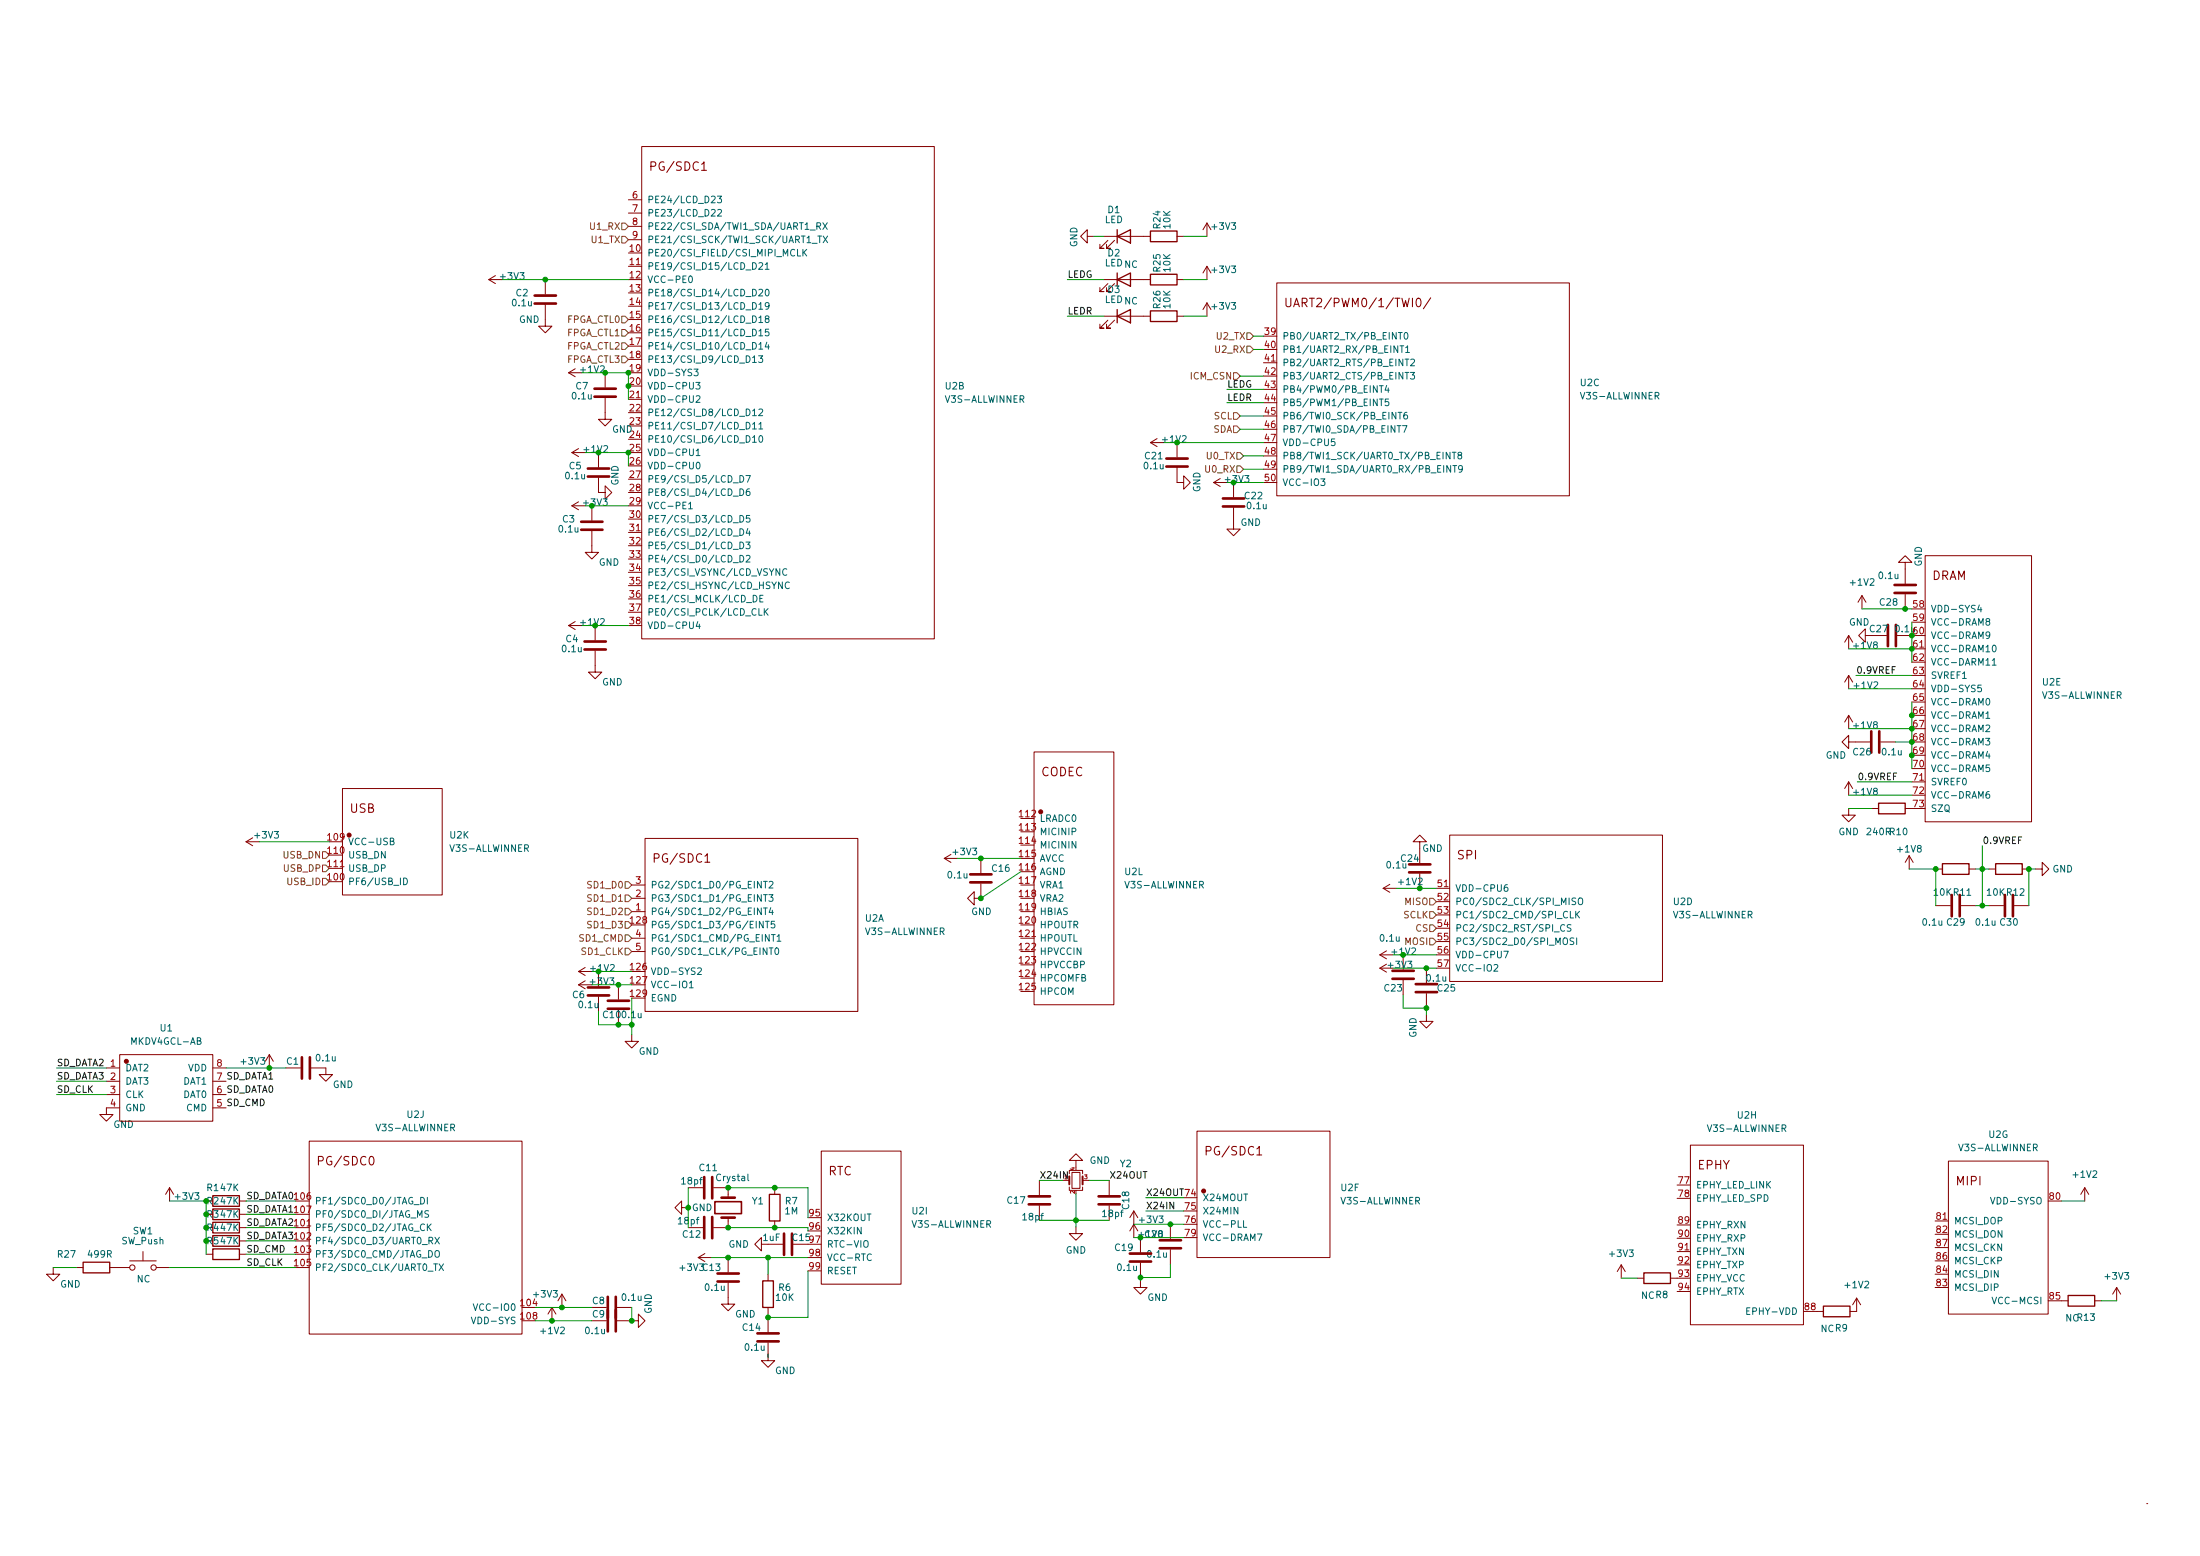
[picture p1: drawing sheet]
<svg xmlns="http://www.w3.org/2000/svg" width="420mm" height="297mm" viewBox="0 0 420 297" stroke-linecap="round" stroke-linejoin="round" font-family="sans-serif">
<g fill="none" stroke="#840000" stroke-width=".19">
<path d="M120 38.1h2.6M122.6 28h55.8v94h-55.8zM93.3 53.4h2.6M93.3 53.4l1.3 .7M94.6 52.6l-1.3 .8M104.1 58.2v4.1h1.3l-1.3 1.2-1.2-1.2h1.2M104.1 53.4v2.8M120 50.8h2.6M120 40.7h2.6M120 43.2h2.6M120 45.8h2.6M207.6 45.1v-1.2l-1.2 1.2 1.2 1.3v-1.3h1.3"/>
<path d="M210.8 45.1h8.9M210.8 53.4h8.9M211.6 45.9l-1.5 1.5h.7h-.7v-.8M211.6 54.1l-1.5 1.6h.7h-.7v-.8M212.9 45.9l-1.6 1.5h.8h-.8v-.8M224.8 45.1h1.3M224.8 53.4h1.3M230.5 57.8l-.8 1.3M230.5 42.6v2.5M230.5 50.8v2.6M230.5 57.8v2.6M230.5 57.8l.8 1.3"/>
<path d="M230.5 50.8l-.8 1.3M230.5 50.8l.8 1.3M230.5 42.6l-.8 1.3M230.5 42.6l.8 1.3M243.8 54h55.9v40.7h-55.9zM108.6 71.2l1.3 .7M108.6 71.2h2.5M109.9 70.4l-1.3 .8M115.6 76v4h1.2l-1.2 1.3-1.3-1.3h1.3M115.6 71.2v2.8M120 76.2h2.6M210.8 60.4h8.9"/>
<path d="M211.6 61.1l-1.5 1.5h.7h-.7v-.7M212.9 61.1l-1.6 1.5h.8h-.8v-.7M224.8 60.4h1.3M241.3 69.3h2.5M109.2 86.4l1.3 .8M109.2 86.4h2.6M109.2 96.6l1.3 .7M109.2 96.6h2.6M110.5 85.6l-1.3 .8M110.5 95.8l-1.3 .8M113 96.6v2.8M114.3 91.2v2.8h1.3v-1.3l1.2 1.3-1.2 1.3v-1.3"/>
<path d="M114.3 86.4v2.8M219.7 84.5l1.3 .8M219.7 84.5h2.5M221 83.7l-1.3 .8M224.8 89.3v2.8h1.3v-1.3l1.2 1.3-1.2 1.3v-1.3M224.8 84.5v2.8M231.8 92.1l1.2 .8M231.8 92.1h2.5M233 91.3l-1.2 .8M235.6 96.9v4.1h1.3l-1.3 1.3-1.3-1.3h1.3M235.6 92.1v2.8M108.6 119.4l1.3 .8"/>
<path d="M108.6 119.4h2.5M109.9 118.7l-1.3 .7M113 101.4v4h1.3l-1.3 1.3-1.2-1.3h1.2M113.7 119.4v2.8M120 101.6h2.6M355.6 113.7l-.8 1.3M355.6 113.7v2.5M355.6 113.7l.8 1.3M363.9 107.4h1.2l-1.2-1.3-1.3 1.3h1.3v4M363.9 113.4v2.8M367.7 106.1h20.3v50.8h-20.3zM113.7 124.2v4.1h1.2l-1.2 1.3-1.3-1.3h1.3"/>
<path d="M353.1 121.3l-.8 1.3M353.1 121.3v2.6M353.1 128.9v2.6M353.1 136.6v2.5M353.1 121.3l.7 1.3M353.1 136.6l-.8 1.2M353.1 136.6l.7 1.2M353.1 128.9l-.8 1.3M353.1 128.9l.7 1.3M356.2 121.3v-1.2l-1.2 1.2 1.2 1.3v-1.3h1.3M365.1 123.9h2.6M48.3 159.9l-1.3 .8"/>
<path d="M65.4 150.5h19.1v20.4h-19.1zM197.5 143.5h15.2v48.3h-15.2zM276.9 159.4h40.6v28h-40.6zM353.1 141.6v-1.2l-1.3 1.2 1.3 1.3v-1.3h4M353.1 154.3v1.3h1.2l-1.2 1.3-1.3-1.3h1.3M353.1 149.3v2.5M353.1 149.3l-.8 1.2M353.1 149.3l.7 1.2M357.5 154.3h1.3M359.2 141.6h2.7M363.9 154.3h1.2M365.1 149.3h2.6"/>
<path d="M47 160.7l1.3 .8M47 160.7h2.5M120.6 174h2.6M120.6 171.5h2.6M120.6 168.9h2.6M120.6 179.1h2.6M123.2 160.1h40.6v33h-40.6zM180.3 163.9l1.3 .7M180.3 163.9h2.6M181.6 163.1l-1.3 .8M187.3 168.7v2.8h-1.2v1.3l-1.3-1.3 1.3-1.3v1.3M187.3 163.9v2.8"/>
<path d="M264.2 169.6l1.2 .7M264.2 169.6h2.5M265.4 168.8l-1.2 .8M271.1 160.7h1.3l-1.3-1.3-1.2 1.3h1.2v4.1M271.1 166.8v2.8M274.3 169.6h2.6M364.6 163.4l-.7 1.2M364.6 163.4v2.5M364.6 163.4l.8 1.2M369.7 165.9h1.3M369.7 172.9h2.8M374.5 172.9h2.8"/>
<path d="M376 165.9h1.3M379.9 165.9h1.2M379.9 172.9h2.8M384.7 172.9h2.8M386.2 165.9h1.3M388.7 165.9h1.3v-1.3l1.3 1.3-1.3 1.3v-1.3M110.5 188l1.3 .8M110.5 188h2.5M110.5 185.5l1.3 .7M110.5 185.5h2.5M111.8 187.2l-1.3 .8M111.8 184.7l-1.3 .8"/>
<path d="M114.3 185.5v2.8M114.3 190.3v2.8M118.1 188v2.8M118.1 192.8v2.8M120.6 197.5v1.3h1.3l-1.3 1.3-1.2-1.3h1.2M120.6 181.6h2.6M263.5 184.8l1.3 .8M263.5 184.8h2.6M263.5 182.3l1.3 .7M263.5 182.3h2.6M264.8 184.1l-1.3 .7M264.8 181.5l-1.3 .8"/>
<path d="M268 182.3v2.8M268 187.1v2.8M272.4 193.7v1.3h1.3l-1.3 1.3-1.3-1.3h1.3M272.4 184.8v2.8M272.4 189.6v2.8M20.3 203.9h2.6M20.3 206.4h2.6M20.3 209h2.6M22.9 201.3h17.7v12.7h-17.7zM22.9 211.5h-2.6v1.3h1.3l-1.3 1.2-1.3-1.2h1.3M40.6 203.9h2.6M40.6 206.4h2.6"/>
<path d="M40.6 209h2.6M40.6 211.5h2.6M51.4 201.3l-.7 1.3M51.4 201.3v2.6M51.4 201.3l.8 1.3M54.6 203.9h2.8M59.1 217.8h40.6v36.9h-40.6zM59.4 203.9h2.8v1.2h1.3l-1.3 1.3-1.2-1.3h1.2M156.8 219.7h15.3v25.4h-15.3zM228.6 215.9h25.4v24.2h-25.4zM322.8 218.6h21.6v34.3h-21.6zM27.3 238.9v1.8"/>
<path d="M32.4 226.7l-.8 1.3M32.4 226.7v2.6M32.4 226.7l.7 1.3M39.4 239.4h1.2M45.7 234.4h1.3M45.7 236.9h1.3M45.7 231.8h1.3M45.7 239.4h1.3M45.7 229.3h1.3M130.2 230.5v-1.2l-1.3 1.2 1.3 1.3v-1.3h1.2M131.4 234.4h2.8M134.6 239.3l-1.3 .8"/>
<path d="M136.3 226.7h2.8v1.9M139.1 232.4v2h-2.8M145.4 237.5v-1.2l-1.3 1.2 1.3 1.3v-1.3h4.1M148 226.7v1.3M148 233.1v1.3M198.5 225.3v2.8M198.5 230.2v2.8M202.9 225.3h1.3M204.2 226.6v.6h2.6v-.6M204.2 224.1v-.7h2.6v.7M204.7 223.8h1.5v3.1h-1.5zM205.5 221.5h1.3l-1.3-1.2-1.3 1.2h1.3v1.3"/>
<path d="M205.5 234.2v1.3h1.3l-1.3 1.3-1.3-1.3h1.3M206.8 225.3h1.2M211.8 225.3v2.8M211.8 230.2v2.8M215.8 235l.7-1.3 .8 1.3M216.5 231.2l-.7 1.2M216.5 231.2v5.1M216.5 231.2l.8 1.2M217.8 236.3v2.8M223.5 233.7v2.8M223.5 238.5v2.8M320.3 238.9h2.5"/>
<path d="M369.6 233.1h2.5M372.1 221.7h19.1v29.2h-19.1zM398.1 226.7l-.7 1.3M398.1 226.7v2.6M398.1 226.7l.8 1.3M10.2 242v1.2h1.2l-1.2 1.3-1.3-1.3h1.3M14.6 242h1.3M21 242h3.8M24.8 240.7h5M29.8 242h2.6M105.4 249.6l-.8 1.3M105.4 249.6v2.5"/>
<path d="M105.4 249.6l.8 1.3M107.3 247.1l-.7 1.2M107.3 247.1v2.5M107.3 247.1l.8 1.2M117.9 252.1h4v-1.2l1.3 1.2-1.3 1.3v-1.3M117.9 249.6h2.7M133.3 240.1l1.3 .7M133.3 240.1h2.6M139.1 244.9v4.1h1.2l-1.2 1.2-1.3-1.2h1.3M139.1 240.1v2.8M146.7 258.5v1.3h1.3l-1.3 1.2-1.3-1.2h1.3M146.7 243.2v1.3"/>
<path d="M146.7 249.6v1.3M146.7 251.5v2.8M146.7 256.3v2.8M217.8 244.5v1.3h1.3l-1.3 1.3-1.3-1.3h1.3M217.8 241.1v2.8M309.6 241.5l-.7 1.2M309.6 241.5v2.5M309.6 241.5l.8 1.2M312.7 244h1.2M319 244h1.3M347 250.4h1.2M354.6 247.8v2.6h-1.3"/>
<path d="M354.6 247.8l-.8 1.3M354.6 247.8l.7 1.3M393.7 248.3h1.3M400 248.3h1.3M404.2 245.8l-.7 1.3M404.2 245.8v2.5M404.2 245.8l.8 1.3M410 287h.1"/>
<circle cx="25.3" cy="242" r=".51"/>
<circle cx="29.3" cy="242" r=".51"/>
</g>
<g fill="none" stroke="#840000" stroke-width=".51">
<path d="M102.1 57.9h4.1M102.1 56.4h4.1M113.5 75.7h4.1M113.5 74.2h4.1M111 99.6h4.1M112.3 91h4M112.3 89.4h4M222.8 89.1h4M222.8 87.5h4M233.6 96.7h4M233.6 95.2h4M111 101.1h4.1"/>
<path d="M360.6 119.3v4.1M361.8 113.2h4.1M361.8 111.7h4.1M362.1 119.3v4.1M111.6 124h4.1M111.6 122.5h4.1M357.4 139.6v4.1M358.9 139.6v4.1M185.3 168.4h4.1M185.3 166.9h4.1M269.1 166.5h4.1M269.1 165h4.1"/>
<path d="M372.7 170.9v4M374.3 170.9v4M382.9 170.9v4M384.4 170.9v4M112.3 190h4M112.3 188.5h4M116.1 192.6h4M116.1 191h4M265.9 186.9h4.1M265.9 185.3h4.1M270.4 189.4h4M270.4 187.9h4"/>
<path d="M57.7 201.8v4.1M59.2 201.8v4.1M134.5 224.7v4.1M134.5 232.3v4.1M136 224.7v4.1M136 232.3v4.1M137.8 232.4h2.5M137.8 228.6h2.5M149.7 235.5v4.1M151.3 235.5v4.1M196.5 228.4h4M196.5 229.9h4"/>
<path d="M209.8 228.4h4.1M209.8 229.9h4.1M215.8 239.3h4M221.5 236.8h4.1M221.5 238.3h4.1M116.1 247.6v6.6M117.6 247.6v6.6M137 243.1h4.1M137 244.6h4.1M144.7 254.5h4M144.7 256.1h4M215.8 240.8h4"/>
</g>
<g fill="none" stroke="#840000" stroke-width=".25">
<path d="M213.4 45.1l2.5-1.2v2.5zM213.4 53.4l2.5-1.3v2.5zM213.4 43.9v2.5M213.4 52.1v2.5M213.4 59.1v2.5M219.7 44.1h5.1v2h-5.1zM219.7 52.4h5.1v2h-5.1zM219.7 59.3h5.1v2.1h-5.1zM213.4 60.4l2.5-1.3v2.5zM358.8 153.3h5.1v2.1h-5.1zM371 164.9h5v2h-5zM381.1 164.9h5.1v2h-5.1z"/>
<path d="M40.6 233.3h5.1v2.1h-5.1zM40.6 235.9h5.1v2h-5.1zM40.6 230.8h5.1v2h-5.1zM40.6 238.4h5.1v2h-5.1zM40.6 228.3h5.1v2h-5.1zM146.9 228h2.1v5.1h-2.1zM15.9 241h5.1v2h-5.1zM145.7 244.5h2v5.1h-2zM313.9 243h5.1v2h-5.1zM348.2 249.3h5.1v2.1h-5.1zM395 247.3h5v2h-5z"/>
</g>
<g fill="none" stroke="#006464" stroke-width=".19">
<path d="M137 37.4h.8l-.4 .5 .3 .1v.6l-.1 .1-.6-.1M131.6 52.8l.2-.1a.68 .68 0 0 1 .5 .6 .68 .68 0 0 1-.5 .7l-.3-.5zM137.1 40.1l.5-.1 .2 .3-.8 1h.8M143.7 50.1a.64 .64 0 0 1 .8 .7 .64 .64 0 0 1-.8 .6zM143.7 55.2a.64 .64 0 0 1 .8 .7 .64 .64 0 0 1-.8 .6zM143.7 57.8a.64 .64 0 0 1 .8 .6 .64 .64 0 0 1-.8 .6zM144.9 50.3l.5-.2 .3 .4-.8 .9h.8M144.9 55.3l.5-.1 .3 .4-.8 .9h.8M144.9 58.1l.4-.3v1.2M144.9 59h.8M146.1 50.5l.4-.4v1.3M146.1 51.4h.8"/>
<path d="M146.3 55.3l.1-.1a.68 .68 0 0 1 .5 .7 .68 .68 0 0 1-.5 .6l-.3-.5zM146.9 58.3l-.3 .2h-.3l-.2-.2v-.3l.3-.2h.3l.2 .2a.84 .84 0 0 1-.4 1h-.2M152.3 47.6v1.3h.6M153.3 47.6v1.3M153.5 48.1l.6 .8M154.1 47.6l-.8 .7M154.7 43.9h1M155.1 46.5h1M156 43.2l.6-.1 .1-.2v-.3l-.7-.1v1.3M156.2 45.1h.7M156.3 43.2l.4 .6M156.5 45.1v1.2"/>
<path d="M157.2 42.5l.8 1.3M157.2 45.1l.9 1.2M158 42.5l-.8 1.3M158.1 45.1l-.9 1.2M132.5 70.5h.8l-.4 .4 .4 .2v.5l-.2 .1-.6-.1M132.9 73h.8l-.4 .5 .3 .1v.6l-.2 .1-.5-.1M133 75.7l.4-.2 .3 .4-.8 .9h.8M143.7 60.3a.64 .64 0 0 1 .8 .6 .64 .64 0 0 1-.8 .7zM143.7 62.8a.64 .64 0 0 1 .8 .7 .64 .64 0 0 1-.8 .6zM143.7 65.4a.64 .64 0 0 1 .8 .6 .64 .64 0 0 1-.8 .7zM143.7 68.3l.4-.4v1.3M143.7 78.4l.4-.3v1.3"/>
<path d="M143.7 69.2h.8M143.7 79.4h.8M144.9 67.9h.8l-.5 .5 .4 .1v.6l-.2 .1-.5-.1M144.9 60.7l.4-.4v1.3M144.9 63.2l.4-.4v1.3M144.9 65.7l.4-.3v1.3M144.9 78.2l.5-.1 .3 .3-.8 1h.8M144.9 61.6h.8M144.9 64.1h.8M144.9 66.7h.8M146.4 60.8l-.3-.2 .1-.2 .2-.1 .3 .1 .1 .3-.5 .2-.2 .2 .1 .4 .2 .1 .3-.1 .2-.2-.1-.3-.2-.2M146.4 65.3l-.3 .9h.8"/>
<path d="M146.7 65.8v.9M146.8 62.8h-.6l-.1 .6 .2-.1 .4 .1 .2 .2-.1 .4-.2 .1-.5-.1M263.4 73.6h.8M263.4 76.2h.8M263.8 73.6v1.3M263.8 76.2v1.2M264.8 73.6l-.3 .9h.8M265.1 74.1v.8M265.2 76.2h-.6l-.1 .6 .2-.1h.4l.2 .2-.1 .4-.2 .1-.5-.1M267 78.7h.7M267.1 63.5h.7M267.4 66h.7"/>
<path d="M267.4 78.7v1.3M267.4 63.5v1.2M267.7 66v1.3M268.3 63.6l.2-.1a.68 .68 0 0 1 .4 .6 .68 .68 0 0 1-.4 .6l-.3-.4zM268.3 68.6h.8M268.3 71.1h.8M268.5 66.4l.3-.4v1.3M268.5 67.3h.7M268.7 78.7l-.4 .1-.1 .2-.1 .7 .2 .3 .5-.1v-.5l-.1-.1-.4-.1-.2 .2M268.7 68.6v1.2M268.7 71.1v1.3M269.4 71.1h.8l-.5 .5 .4 .1v.5l-.2 .2-.5-.2"/>
<path d="M269.4 68.7l.5-.1 .3 .3-.8 .9h.8M131.5 96.2l.4-.3v1.2M131.5 97.1h.7M133 86.1l.3-.4v1.3M133 87h.7M133.1 88.4l.2-.2a.68 .68 0 0 1 .4 .7 .68 .68 0 0 1-.4 .6l-.3-.5zM141.3 90.8a.64 .64 0 0 1 .7 .6 .64 .64 0 0 1-.7 .7zM141.3 93.3a.64 .64 0 0 1 .7 .7 .64 .64 0 0 1-.7 .6zM141.3 98.4a.64 .64 0 0 1 .7 .6 .64 .64 0 0 1-.7 .7zM142.5 90.8h.8l-.5 1.3M142.5 80.6a.64 .64 0 0 1 .7 .7 .64 .64 0 0 1-.7 .6zM143.1 93.3l-.3 .1a.85 .85 0 0 0 0 1.2l.4-.1v-.5l-.2-.2h-.2l-.3 .2"/>
<path d="M143.2 98.4h-.6l-.1 .6 .2-.1h.4l.1 .2v.5l-.2 .1-.5-.1M143.7 81l.4-.4v1.3M143.7 83.5l.4-.3v1.2M143.7 81.9h.8M143.7 84.4h.8M144.9 81l.4-.4v1.3M144.9 81.9h.8M145.1 83.3l.1-.1a.68 .68 0 0 1 .5 .6 .68 .68 0 0 1-.5 .6l-.3-.5zM252.2 91.4h.8l-.4 .5 .4 .1v.6l-.2 .1-.6-.1M254.9 83.8h-.6l-.1 .6 .2-.1h.5l.1 .2-.1 .4-.2 .2-.5-.2M266.8 81.3h.8M267.2 81.3v1.2"/>
<path d="M267.9 81.3h.8l-.5 1.2M276.9 86.3v1.3l-.7-1.3v1.3M277 88.9v1.2l-.7-1.2v1.2M277.3 86.3h.8M277.5 88.9h.7M277.7 86.3v1.3M277.8 88.9v1.2M278.7 86.9l-.3-.3 .1-.1 .2-.2 .3 .1 .1 .4-.5 .1-.2 .2v.3l.3 .2 .3-.1 .2-.1v-.3l-.3-.2M279.3 89.4l-.3 .3-.3-.1-.1-.2v-.4l.4-.1 .3 .2-.1 .7-.2 .3h-.3M133.3 118.7l-.3 .9h.7M133.6 119.1v.9M141.3 100.9a.64 .64 0 0 1 .7 .7 .64 .64 0 0 1-.7 .6z"/>
<path d="M141.3 103.5a.64 .64 0 0 1 .7 .6 .64 .64 0 0 1-.7 .7zM141.3 106a.64 .64 0 0 1 .7 .7 .64 .64 0 0 1-.7 .6zM142.5 103.5h.7l-.4 .5 .4 .1v.5l-.2 .2-.5-.2M142.5 106.1l.5-.1 .2 .4-.7 .9h.7M142.8 100.9l-.3 .9h.8M143.1 101.4v.8M143.8 113.6a.64 .64 0 0 1 .8 .7 .64 .64 0 0 1-.8 .6zM144.9 116.2v1.3h.6M145.1 114.2h.4M145.7 113.6h-.6v1.3h.6M146 116.2v1.3M146.1 116.7l.6 .8"/>
<path d="M146.7 116.2l-.7 .7M149.4 111.1v1.3l-.7-1.3v1.3M150.3 108.7a.6 .6 0 0 0-.9 .4 .6 .6 0 0 0 .6 .7l.3-.1M150.7 111.2a.6 .6 0 0 0-.8 .4 .6 .6 0 0 0 .6 .8l.2-.1M378 115.5l-.3 .9h.8M378.3 116v.8M379.5 118.6l-.2-.2v-.2l.2-.1h.4v.4l-.5 .2-.1 .2v.2l.2 .3 .4-.1 .1-.2-.1-.3-.1-.2M378.4 130.8h-.6l-.1 .6 .2-.1h.4l.1 .2v.4l-.2 .2-.5-.2M379.3 136.2l.3-.3v1.2M379.3 138.5l.5-.1 .2 .4-.8 .9h.8M379.3 137.1h.7M379.4 133.4l.2-.1a.68 .68 0 0 1 .4 .7 .68 .68 0 0 1-.4 .6l-.3-.5z"/>
<path d="M380 121.2l-.2 .2h-.4l-.1-.2v-.3l.2-.3 .4 .1 .1 .2a.85 .85 0 0 1-.4 1h-.2M380.5 126.1l.4-.4v1.3M380.5 127h.7M380.7 123.2h.1a.68 .68 0 0 1 .4 .6 .68 .68 0 0 1-.4 .6 .85 .85 0 0 1-.1-1.2zM379.2 140.9h.8l-.4 .5 .3 .2v.5l-.1 .1-.6-.1M379.6 143.4l-.3 .9h.8M379.9 151.1l-.4 .1-.2 .2v.7l.2 .3 .4-.1 .1-.5-.1-.1-.4-.1-.2 .2M379.9 143.9v.9M379.9 146h-.6v.6l.2-.1 .4 .1 .1 .2-.1 .4-.1 .1-.5-.1M74.5 160.6l.6-.1v-.4l-.6-.1v1.3h.5l.2-.2 .1-.3-.3-.2M77.1 167.6a.64 .64 0 0 1 .7 .7 .64 .64 0 0 1-.7 .6zM145.8 175.9v1.2l-.8-1.2v1.2"/>
<path d="M145.8 173.3h.7M145.8 170.8h.7M145.8 168.3h.7M146.2 168.3v1.2M146.2 170.8v1.3M146.2 173.3v1.3M146.2 175.9h.7M146.5 175.9v1.2M146.8 170.8h.8l-.4 .5 .4 .1v.5l-.2 .2-.6-.2M146.9 168.4l.5-.1 .2 .3-.8 .9h.8M147.2 173.3l-.3 .9h.8M147.3 178.4h.7"/>
<path d="M147.5 173.8v.8M147.7 178.4v1.3M147.9 175.9h-.6v.6l.1-.1h.5l.1 .2-.1 .4-.2 .1-.4-.1M148.4 178.8l.4-.4v1.3M148.4 179.7h.7M287.9 168.9h-.4a.86 .86 0 0 0 0 1.3l.4-.2 .1-.4-.3-.2h-.3l-.1 .2M298.6 179.2l.2-.2a.43 .43 0 0 1 .6 .5v.4a.42 .42 0 0 1-.5 .4 .42 .42 0 0 1-.4-.4zM298.8 176.6a.6 .6 0 0 0-.8 .5 .6 .6 0 0 0 .6 .7l.2-.1M299.9 174v1.2h.6M300 176.6l-.5-.1-.2 .2 .1 .4 .6 .2v.4l-.2 .1-.5-.1M300.6 179.1l-.5-.1-.2 .2v.3l.5 .3 .2 .3-.3 .2h-.5M300.9 171.5l-.5-.1-.1 .1v.4l.5 .3 .1 .3-.2 .2-.5-.1"/>
<path d="M300.9 174v1.2M301.1 174.5l.6 .7M301.1 179v1.3M301.6 171.5l.1-.1a.43 .43 0 0 1 .6 .4v.5a.42 .42 0 0 1-.5 .4 .42 .42 0 0 1-.4-.4zM301.7 174l-.8 .7M131.7 187.7l.3-.4v1.3M131.7 188.6h.7M133.2 184.9l.5-.1 .3 .3-.8 .9h.8M146.9 181h.7M147.3 181v1.2M148.1 181.1l.2-.1a.68 .68 0 0 1 .4 .6 .68 .68 0 0 1-.4 .6l-.3-.5zM285.3 184.2l.5-.1 .3 .4-.8 .9h.8"/>
<path d="M287.2 181.6h.9l-.6 1.3M79.1 230h.9M79.7 232.4v-1.3l.5 .9 .4-.9v1.3M80.3 228.6a.64 .64 0 0 1 .8 .6 .64 .64 0 0 1-.8 .6zM81.1 233.8a.6 .6 0 0 0-.9 .4 .6 .6 0 0 0 .6 .7l.3-.1M81.6 228.6v1.2M81.6 233.7v1.2M81.8 234.2l.5 .7M81.9 231.2l-.5-.1-.2 .1v.4l.5 .2 .2 .3-.3 .3-.5-.1M81.9 236.9l.6-.1 .1-.2v-.3l-.7-.1v1.3M82.2 236.9l.4 .6M82.3 233.7l-.7 .7"/>
<path d="M83.1 236.2l.8 1.3M83.1 238.9l.3-.2a.43 .43 0 0 1 .5 .5v.4a.42 .42 0 0 1-.4 .4 .42 .42 0 0 1-.4-.4zM83.9 236.2l-.8 1.3M142.8 224.1v1.1l.2 .2M164.5 234.3v1.3l-.8-1.3v1.3M165 237l.3-.2a.43 .43 0 0 1 .5 .5v.4a.42 .42 0 0 1-.4 .4 .42 .42 0 0 1-.4-.4zM166.4 239.5a.6 .6 0 0 0-.8 .4 .6 .6 0 0 0 .6 .7l.2-.1M237.5 233v1.3h.6M240.2 235.6h.8l-.5 1.2M380.1 228.6l.5 1.2 .4-1.2M82.8 241.3h.8M83.2 241.3v1.2"/>
<path d="M83.9 241.3l.8 1.2M84.7 241.3l-.8 1.2M90 251.4l.4 1.3 .5-1.3M90.4 248.9l.4 1.3 .4-1.3M333.6 250.3h.4M334.2 249.7h-.6v1.2h.6M380.5 247.6l.4 1.3 .4-1.3"/>
</g>
<path d="M204.2 224.6v1.5M206.8 224.6v1.5" fill="none" stroke="#840000" stroke-width=".38"/>
<path d="M134 32.5h.9M245.6 56.9v1.3l.3 .4h.3l.3-.4v-1.3M273.2 56.9l-1.4 2M134.6 164.6h1M240 220.5h1" fill="none" stroke="#840000" stroke-width=".2"/>
<g fill="#840000" stroke="#840000" stroke-width=".19">
<circle cx="198.8" cy="155" r=".38"/>
<circle cx="24.1" cy="202.6" r=".38"/>
<circle cx="229.9" cy="227.4" r=".38"/>
<circle cx="66.7" cy="159.4" r=".38"/>
</g>
<path d="M136.5 229.4h5.1v2.3h-5.1z" fill="none" stroke="#840000" stroke-width=".3"/>
<g fill="none" stroke="#725600" stroke-width=".19">
<path d="M118.7 42.6h.7l.6 .6-.6 .7h-.7zM118.7 45.1h.7l.6 .7-.6 .6h-.7zM118.7 60.4h.7l.6 .6-.6 .6h-.7zM118.7 65.4h.7l.6 .7-.6 .6h-.7zM118.7 62.9h.7l.6 .6-.6 .7h-.7zM118.7 68h.7l.6 .6-.6 .7h-.7zM235.6 71.2h.6l.7 .6-.7 .6h-.6zM235.6 78.8h.6l.7 .6-.7 .6h-.6zM238.1 66.1h.7l.6 .6-.6 .6h-.7zM238.1 63.5h.7l.6 .7-.6 .6h-.7zM235.6 81.3h.6l.7 .7-.7 .6h-.6zM236.2 86.4h.7l.6 .6-.6 .7h-.7z"/>
<path d="M236.2 88.9h.7l.6 .7-.6 .6h-.7zM61.6 162.6h.6l.7 .6-.7 .7h-.6zM61.6 165.1h.6l.7 .7-.7 .6h-.6zM61.6 167.7h.6l.7 .6-.7 .6h-.6zM119.4 175.9h.6l.6 .7-.6 .6h-.6zM119.4 178.5h.6l.6 .6-.6 .6h-.6zM119.4 173.4h.6l.6 .6-.6 .7h-.6zM119.4 170.9h.6l.6 .6-.6 .6h-.6zM119.4 168.3h.6l.6 .6-.6 .7h-.6zM273 171.5h.7l.6 .6-.6 .7h-.7zM273 174h.7l.6 .7-.6 .6h-.7zM273 179.1h.7l.6 .6-.6 .7h-.7z"/>
<path d="M273 176.6h.7l.6 .6-.6 .6h-.7zM119.4 181h.6l.6 .6-.6 .7h-.6z"/>
</g>
<g fill="none" stroke="#009600" stroke-width=".19">
<path d="M95.9 53.4h24.1M203.8 53.4h7M208.9 45.1h1.9M226.1 45.1h4.4M226.1 53.4h4.4M111.1 71.2h8.9v5M203.8 60.4h7M226.1 60.4h4.4M234.3 74.3h7M234.3 76.9h7M236.9 79.4h4.4M236.9 71.8h4.4"/>
<path d="M239.4 66.7h1.9M239.4 64.2h1.9M113 96.6h7M114.3 86.4h5.7v2.5M224.8 84.5h16.5M235.6 92.1h5.7M236.9 82h4.4M237.5 89.6h3.8M237.5 87h3.8M113.7 119.4h6.3M355.6 116.2h9.5M365.1 118.8v7.6"/>
<path d="M353.1 131.5h12M353.1 123.9h12M353.1 139.1h12M354.5 128.9h10.6M365.1 134v12.7M353.1 154.3h4.4M353.1 151.8h12M354.7 149.3h10.4M361.9 141.6h3.2M49.5 160.7h13.4M182.9 163.9h12M194.9 166.4l-7.6 5.1"/>
<path d="M266.7 169.6h7.6M364.6 165.9h5.1v7M377.3 165.9h2.6M377.3 172.9h2.6M378.6 161.5v11.4M388.7 165.9h-1.2v7M113 188h7.6M114.3 193.1v2.5h6.3M114.3 185.5h6.3M120.6 190.5v7M266.1 184.8h8.2M268 189.9v2.5h4.4v1.3"/>
<path d="M268 182.3h6.3M10.8 203.9h9.5M10.8 206.4h9.5M10.8 209h9.5M43.2 203.9h11.4M32.4 229.3h7v10.1M47 234.4h9.5M47 229.3h9.5M47 236.9h9.5M47 239.4h9.5M47 231.8h9.5M131.4 226.7v7.7"/>
<path d="M139.1 226.7h15.2v5.7M139.1 234.4h15.2M198.5 233h13.3M198.5 225.3h4.4M205.5 227.9v6.3M208 225.3h3.8M216.5 236.3h9.6M216.5 233.7h9.6M218.8 231.2h7.3M218.8 228.6h7.3M393.7 229.3h4.4M10.2 242h4.4"/>
<path d="M32.4 242h24.1M102.2 252.1h10.8M102.2 249.6h10.8M120.6 249.6v2.5M135.9 240.1h18.4M146.7 240.1v3.1M146.7 258.5v.6M154.3 242.6v8.9h-7.6v-.6M223.5 241.3v2.6h-5.7v.6M309.6 244h3.1M401.3 248.3h2.9"/>
</g>
<g fill="#009600" stroke="#009600" stroke-width=".19">
<circle cx="378.6" cy="165.9" r=".46"/>
<circle cx="378.6" cy="172.9" r=".46"/>
<circle cx="387.5" cy="165.9" r=".46"/>
<circle cx="369.7" cy="165.9" r=".46"/>
<circle cx="217.8" cy="243.9" r=".46"/>
<circle cx="205.5" cy="233" r=".46"/>
<circle cx="365.1" cy="123.9" r=".46"/>
<circle cx="365.1" cy="121.3" r=".46"/>
<circle cx="365.1" cy="141.6" r=".46"/>
<circle cx="365.1" cy="136.6" r=".46"/>
<circle cx="365.1" cy="139.1" r=".46"/>
<circle cx="363.9" cy="116.2" r=".46"/>
<circle cx="365.1" cy="144.2" r=".46"/>
<circle cx="223.5" cy="233.7" r=".46"/>
<circle cx="272.4" cy="184.8" r=".46"/>
<circle cx="272.4" cy="192.4" r=".46"/>
<circle cx="271.1" cy="169.6" r=".46"/>
<circle cx="131.4" cy="230.5" r=".46"/>
<circle cx="120.6" cy="252.1" r=".46"/>
<circle cx="139.1" cy="240.1" r=".46"/>
<circle cx="139.1" cy="234.4" r=".46"/>
<circle cx="105.4" cy="252.1" r=".46"/>
<circle cx="107.3" cy="249.6" r=".46"/>
<circle cx="146.7" cy="251.5" r=".46"/>
<circle cx="146.7" cy="240.1" r=".46"/>
<circle cx="120.6" cy="195.6" r=".46"/>
<circle cx="118.1" cy="195.6" r=".46"/>
<circle cx="118.1" cy="188" r=".46"/>
<circle cx="39.4" cy="231.8" r=".46"/>
<circle cx="39.4" cy="229.3" r=".46"/>
<circle cx="39.4" cy="234.4" r=".46"/>
<circle cx="39.4" cy="236.9" r=".46"/>
<circle cx="51.4" cy="203.9" r=".46"/>
<circle cx="115.6" cy="71.2" r=".46"/>
<circle cx="120" cy="71.2" r=".46"/>
<circle cx="104.1" cy="53.4" r=".46"/>
<circle cx="120" cy="86.4" r=".46"/>
<circle cx="120" cy="73.7" r=".46"/>
<circle cx="148" cy="234.4" r=".46"/>
<circle cx="139.1" cy="226.7" r=".46"/>
<circle cx="148" cy="226.7" r=".46"/>
<circle cx="187.3" cy="171.5" r=".46"/>
<circle cx="187.3" cy="163.9" r=".46"/>
</g>
<g font-size="2.3" fill="#840000">
<text x="124.6" y="32.6">PG/SDC1</text>
<text x="247.5" y="58.6">UART2/PWM0/1/TWI0/</text>
<text x="368.9" y="110.7">DRAM</text>
<text x="198.8" y="148.2">CODEC</text>
<text x="66.8" y="155.2">USB</text>
<text x="125.2" y="164.7">PG/SDC1</text>
<text x="278.4" y="164">SPI</text>
<text x="230.7" y="220.6">PG/SDC1</text>
<text x="61.1" y="222.5">PG/SDC0</text>
<text x="158.1" y="224.4">RTC</text>
<text x="324.2" y="223.2">EPHY</text>
<text x="373.7" y="226.3">MIPI</text>
</g>
<g font-size="1.8" fill="#a90000">
<text x="120.8" y="37.9">6</text>
<text x="120.8" y="40.4">7</text>
<text x="120.8" y="43">8</text>
<text x="120.8" y="45.5">9</text>
<text x="120.3" y="48">10</text>
<text x="120.3" y="50.6">11</text>
<text x="120.3" y="53.1">12</text>
<text x="120.3" y="55.7">13</text>
<text x="120.3" y="58.2">14</text>
<text x="120.3" y="60.7">15</text>
<text x="120.3" y="63.3">16</text>
<text x="120.3" y="65.8">17</text>
<text x="241.6" y="63.9">39</text>
<text x="120.3" y="68.4">18</text>
<text x="120.3" y="70.9">19</text>
<text x="241.6" y="66.5">40</text>
<text x="241.6" y="69">41</text>
<text x="241.6" y="71.5">42</text>
<text x="120.3" y="73.4">20</text>
<text x="120.3" y="76">21</text>
<text x="241.6" y="74.1">43</text>
<text x="241.6" y="76.6">44</text>
<text x="120.3" y="78.5">22</text>
<text x="120.3" y="81.1">23</text>
<text x="120.3" y="83.6">24</text>
<text x="241.6" y="79.2">45</text>
<text x="241.6" y="81.7">46</text>
<text x="120.3" y="86.1">25</text>
<text x="120.3" y="88.7">26</text>
<text x="241.6" y="84.2">47</text>
<text x="241.6" y="86.8">48</text>
<text x="241.6" y="89.3">49</text>
<text x="120.3" y="91.2">27</text>
<text x="120.3" y="93.8">28</text>
<text x="241.6" y="91.9">50</text>
<text x="120.3" y="96.3">29</text>
<text x="120.3" y="98.8">30</text>
<text x="120.3" y="101.4">31</text>
<text x="120.3" y="103.9">32</text>
<text x="120.3" y="106.5">33</text>
<text x="120.3" y="109">34</text>
<text x="120.3" y="111.5">35</text>
<text x="120.3" y="114.1">36</text>
<text x="120.3" y="116.6">37</text>
<text x="120.3" y="119.2">38</text>
<text x="365.4" y="116">58</text>
<text x="365.4" y="118.5">59</text>
<text x="365.4" y="121.1">60</text>
<text x="365.4" y="123.6">61</text>
<text x="365.4" y="126.1">62</text>
<text x="365.4" y="128.7">63</text>
<text x="365.4" y="131.2">64</text>
<text x="365.4" y="133.8">65</text>
<text x="365.4" y="136.3">66</text>
<text x="365.4" y="138.8">67</text>
<text x="365.4" y="141.4">68</text>
<text x="365.4" y="143.9">69</text>
<text x="365.4" y="146.5">70</text>
<text x="365.4" y="149">71</text>
<text x="194.7" y="156">112</text>
<text x="365.4" y="151.5">72</text>
<text x="365.4" y="154.1">73</text>
<text x="62.7" y="160.4">109</text>
<text x="194.7" y="158.5">113</text>
<text x="194.7" y="161.1">114</text>
<text x="62.7" y="163">110</text>
<text x="62.7" y="165.5">111</text>
<text x="194.7" y="163.6">115</text>
<text x="194.7" y="166.2">116</text>
<text x="62.7" y="168.1">100</text>
<text x="121.4" y="173.8">1</text>
<text x="121.4" y="171.2">2</text>
<text x="121.4" y="168.7">3</text>
<text x="194.7" y="168.7">117</text>
<text x="194.7" y="171.2">118</text>
<text x="194.7" y="173.8">119</text>
<text x="274.6" y="169.3">51</text>
<text x="274.6" y="171.9">52</text>
<text x="120.4" y="176.3">128</text>
<text x="121.4" y="178.9">4</text>
<text x="194.7" y="176.3">120</text>
<text x="194.7" y="178.9">121</text>
<text x="274.6" y="174.4">53</text>
<text x="274.6" y="176.9">54</text>
<text x="274.6" y="179.5">55</text>
<text x="120.4" y="185.2">126</text>
<text x="121.4" y="181.4">5</text>
<text x="194.7" y="181.4">122</text>
<text x="194.7" y="183.9">123</text>
<text x="274.6" y="182">56</text>
<text x="274.6" y="184.6">57</text>
<text x="120.4" y="187.7">127</text>
<text x="120.4" y="190.3">129</text>
<text x="194.7" y="186.5">124</text>
<text x="194.7" y="189">125</text>
<text x="21.1" y="203.6">1</text>
<text x="41.4" y="203.6">8</text>
<text x="21.1" y="206.2">2</text>
<text x="21.1" y="208.7">3</text>
<text x="21.1" y="211.2">4</text>
<text x="320.6" y="226">77</text>
<text x="154.6" y="232.2">95</text>
<text x="226.3" y="230.9">75</text>
<text x="226.3" y="233.5">76</text>
<text x="320.6" y="228.5">78</text>
<text x="320.6" y="233.6">89</text>
<text x="369.9" y="232.8">81</text>
<text x="391.4" y="229">80</text>
<text x="56.3" y="239.2">103</text>
<text x="151.4" y="236.9">C1597</text>
<text x="154.6" y="239.8">98</text>
<text x="226.3" y="236">79</text>
<text x="320.6" y="236.1">90</text>
<text x="320.6" y="238.7">91</text>
<text x="369.9" y="235.4">82</text>
<text x="369.9" y="237.9">87</text>
<text x="56.3" y="241.7">105</text>
<text x="154.6" y="242.4">99</text>
<text x="320.6" y="241.2">92</text>
<text x="320.6" y="243.7">93</text>
<text x="369.9" y="245.5">83</text>
<text x="369.9" y="243">84</text>
<text x="369.9" y="240.4">86</text>
<text x="99.5" y="249.3">104</text>
<text x="99.5" y="251.9">108</text>
<text x="320.6" y="246.3">94</text>
<text x="344.7" y="250.1">88</text>
<text x="391.4" y="248.1">85</text>
</g>
<g font-size="1.8" fill="#006464">
<text x="123.6" y="38.8">PE24/LCD_D23</text>
<text x="123.6" y="41.3">PE23/LCD_D22</text>
<text x="211.6" y="40.7">D1</text>
<text x="123.6" y="43.9">PE22/CSI_SDA/TWI1_SDA/UART1_RX</text>
<text x="123.6" y="46.4">PE21/CSI_SCK/TWI1_SCK/UART1_TX</text>
<text x="205.7" y="47.2" transform="rotate(-90 205.7 47.2)">GND</text>
<text x="211" y="42.6">LED</text>
<text x="221.6" y="43.6" transform="rotate(-90 221.6 43.6)">R24</text>
<text x="223.5" y="43.6" transform="rotate(-90 223.5 43.6)">10K</text>
<text x="231.6" y="43.9">+3V3</text>
<text x="95.7" y="53.4">+3V3</text>
<text x="123.6" y="48.9">PE20/CSI_FIELD/CSI_MIPI_MCLK</text>
<text x="123.6" y="51.5">PE19/CSI_D15/LCD_D21</text>
<text x="211.6" y="48.9">D2</text>
<text x="221.6" y="51.8" transform="rotate(-90 221.6 51.8)">R25</text>
<text x="223.5" y="51.8" transform="rotate(-90 223.5 51.8)">10K</text>
<text x="231.6" y="52.1">+3V3</text>
<text x="97.9" y="58.5">0.1u</text>
<text x="98.6" y="56.6">C2</text>
<text x="123.6" y="54">VCC-PE0</text>
<text x="123.6" y="56.6">PE18/CSI_D14/LCD_D20</text>
<text x="123.6" y="59.1">PE17/CSI_D13/LCD_D19</text>
<text x="211.6" y="55.9">D3</text>
<text x="221.6" y="58.8" transform="rotate(-90 221.6 58.8)">R26</text>
<text x="223.5" y="58.8" transform="rotate(-90 223.5 58.8)">10K</text>
<text x="231.6" y="59.1">+3V3</text>
<text x="99.1" y="61.6">GND</text>
<text x="123.6" y="61.6">PE16/CSI_D12/LCD_D18</text>
<text x="123.6" y="64.2">PE15/CSI_D11/LCD_D15</text>
<text x="244.9" y="64.8">PB0/UART2_TX/PB_EINT0</text>
<text x="123.6" y="66.7">PE14/CSI_D10/LCD_D14</text>
<text x="123.6" y="69.3">PE13/CSI_D9/LCD_D13</text>
<text x="123.6" y="71.8">VDD-SYS3</text>
<text x="244.9" y="67.3">PB1/UART2_RX/PB_EINT1</text>
<text x="244.9" y="69.9">PB2/UART2_RTS/PB_EINT2</text>
<text x="109.4" y="76.2">0.1u</text>
<text x="110" y="74.3">C7</text>
<text x="123.6" y="74.3">VDD-CPU3</text>
<text x="123.6" y="76.9">VDD-CPU2</text>
<text x="180.6" y="74.3">U2B</text>
<text x="180.8" y="76.9">V3S-ALLWINNER</text>
<text x="244.9" y="72.4">PB3/UART2_CTS/PB_EINT3</text>
<text x="244.9" y="75">PB4/PWM0/PB_EINT4</text>
<text x="244.9" y="77.5">PB5/PWM1/PB_EINT5</text>
<text x="301.8" y="73.7">U2C</text>
<text x="302.1" y="76.2">V3S-ALLWINNER</text>
<text x="116.9" y="82.6">GND</text>
<text x="123.6" y="79.4">PE12/CSI_D8/LCD_D12</text>
<text x="123.6" y="82">PE11/CSI_D7/LCD_D11</text>
<text x="244.9" y="80">PB6/TWI0_SCK/PB_EINT6</text>
<text x="244.9" y="82.6">PB7/TWI0_SDA/PB_EINT7</text>
<text x="108.7" y="89.6">C5</text>
<text x="123.6" y="84.5">PE10/CSI_D6/LCD_D10</text>
<text x="123.6" y="87">VDD-CPU1</text>
<text x="123.6" y="89.6">VDD-CPU0</text>
<text x="218.6" y="89.6">0.1u</text>
<text x="218.7" y="87.7">C21</text>
<text x="244.9" y="85.1">VDD-CPU5</text>
<text x="244.9" y="87.7">PB8/TWI1_SCK/UART0_TX/PB_EINT8</text>
<text x="108.1" y="91.5">0.1u</text>
<text x="118.1" y="92.7" transform="rotate(-90 118.1 92.7)">GND</text>
<text x="123.6" y="92.1">PE9/CSI_D5/LCD_D7</text>
<text x="123.6" y="94.7">PE8/CSI_D4/LCD_D6</text>
<text x="229.2" y="94" transform="rotate(-90 229.2 94)">GND</text>
<text x="237.8" y="95.3">C22</text>
<text x="244.9" y="90.2">PB9/TWI1_SDA/UART0_RX/PB_EINT9</text>
<text x="244.9" y="92.7">VCC-IO3</text>
<text x="106.8" y="101.6">0.1u</text>
<text x="107.5" y="99.7">C3</text>
<text x="123.6" y="97.2">VCC-PE1</text>
<text x="123.6" y="99.7">PE7/CSI_D3/LCD_D5</text>
<text x="236.9" y="100.4">GND</text>
<text x="238.3" y="97.2">0.1u</text>
<text x="114.3" y="108">GND</text>
<text x="123.6" y="102.3">PE6/CSI_D2/LCD_D4</text>
<text x="123.6" y="104.8">PE5/CSI_D1/LCD_D3</text>
<text x="123.6" y="107.4">PE4/CSI_D0/LCD_D2</text>
<text x="123.6" y="109.9">PE3/CSI_VSYNC/LCD_VSYNC</text>
<text x="123.6" y="112.4">PE2/CSI_HSYNC/LCD_HSYNC</text>
<text x="353.5" y="111.8">+1V2</text>
<text x="358.9" y="110.5">0.1u</text>
<text x="367" y="108.2" transform="rotate(-90 367 108.2)">GND</text>
<text x="123.6" y="115">PE1/CSI_MCLK/LCD_DE</text>
<text x="123.6" y="117.5">PE0/CSI_PCLK/LCD_CLK</text>
<text x="353.1" y="119.4">GND</text>
<text x="359.1" y="115.6">C28</text>
<text x="368.7" y="116.9">VDD-SYS4</text>
<text x="368.7" y="119.4">VCC-DRAM8</text>
<text x="107.5" y="124.5">0.1u</text>
<text x="108.1" y="122.6">C4</text>
<text x="123.6" y="120.1">VDD-CPU4</text>
<text x="354.1" y="123.9">+1V8</text>
<text x="357.2" y="120.7">C27</text>
<text x="362.1" y="120.7">0.1u</text>
<text x="368.7" y="122">VCC-DRAM9</text>
<text x="368.7" y="124.5">VCC-DRAM10</text>
<text x="115" y="130.8">GND</text>
<text x="354.2" y="131.5">+1V2</text>
<text x="368.7" y="127">VCC-DARM11</text>
<text x="368.7" y="129.6">SVREF1</text>
<text x="390.1" y="130.8">U2E</text>
<text x="368.7" y="132.1">VDD-SYS5</text>
<text x="368.7" y="134.7">VCC-DRAM0</text>
<text x="368.7" y="137.2">VCC-DRAM1</text>
<text x="390.4" y="133.4">V3S-ALLWINNER</text>
<text x="354.1" y="139.1">+1V8</text>
<text x="368.7" y="139.7">VCC-DRAM2</text>
<text x="368.7" y="142.3">VCC-DRAM3</text>
<text x="348.7" y="144.8">GND</text>
<text x="354" y="144.2">C26</text>
<text x="359.5" y="144.2">0.1u</text>
<text x="368.7" y="144.8">VCC-DRAM4</text>
<text x="368.7" y="147.4">VCC-DRAM5</text>
<text x="368.7" y="149.9">SVREF0</text>
<text x="354.1" y="151.8">+1V8</text>
<text x="368.7" y="152.4">VCC-DRAM6</text>
<text x="368.7" y="155">SZQ</text>
<text x="48.8" y="160.1">+3V3</text>
<text x="66.4" y="161.3">VCC-USB</text>
<text x="85.9" y="160.1">U2K</text>
<text x="198.5" y="156.9">LRADC0</text>
<text x="198.5" y="159.4">MICINIP</text>
<text x="198.5" y="162">MICININ</text>
<text x="351.1" y="159.4">GND</text>
<text x="356.7" y="159.4">240RR10</text>
<text x="66.4" y="163.9">USB_DN</text>
<text x="66.4" y="166.4">USB_DP</text>
<text x="86.2" y="162.6">V3S-ALLWINNER</text>
<text x="181.1" y="167.7">0.1u</text>
<text x="182.1" y="163.2">+3V3</text>
<text x="189.5" y="166.4">C16</text>
<text x="198.5" y="164.5">AVCC</text>
<text x="198.5" y="167">AGND</text>
<text x="214.8" y="167">U2L</text>
<text x="264.9" y="165.8">0.1u</text>
<text x="267.6" y="164.5">C24</text>
<text x="271.6" y="162.6">GND</text>
<text x="362.5" y="162.7">+1V8</text>
<text x="392" y="166.5">GND</text>
<text x="66.4" y="168.9">PF6/USB_ID</text>
<text x="124.2" y="172.1">PG3/SDC1_D1/PG_EINT3</text>
<text x="124.2" y="169.6">PG2/SDC1_D0/PG_EINT2</text>
<text x="198.5" y="169.6">VRA1</text>
<text x="198.5" y="172.1">VRA2</text>
<text x="215.1" y="169.6">V3S-ALLWINNER</text>
<text x="267.2" y="168.9">+1V2</text>
<text x="277.9" y="170.2">VDD-CPU6</text>
<text x="277.9" y="172.8">PC0/SDC2_CLK/SPI_MISO</text>
<text x="319.6" y="172.8">U2D</text>
<text x="369.3" y="171">10K</text>
<text x="373.2" y="171">R11</text>
<text x="379.5" y="171">10K</text>
<text x="383.3" y="171">R12</text>
<text x="124.2" y="174.7">PG4/SDC1_D2/PG_EINT4</text>
<text x="124.2" y="177.2">PG5/SDC1_D3/PG/EINT5</text>
<text x="124.2" y="179.7">PG1/SDC1_CMD/PG_EINT1</text>
<text x="165.2" y="175.9">U2A</text>
<text x="165.6" y="178.5">V3S-ALLWINNER</text>
<text x="185.5" y="174.7">GND</text>
<text x="198.5" y="174.7">HBIAS</text>
<text x="198.5" y="177.2">HPOUTR</text>
<text x="198.5" y="179.7">HPOUTL</text>
<text x="263.7" y="179.7">0.1u</text>
<text x="277.9" y="175.3">PC1/SDC2_CMD/SPI_CLK</text>
<text x="277.9" y="177.8">PC2/SDC2_RST/SPI_CS</text>
<text x="319.9" y="175.3">V3S-ALLWINNER</text>
<text x="367.3" y="176.7">0.1u C29</text>
<text x="377.5" y="176.7">0.1u C30</text>
<text x="124.2" y="182.3">PG0/SDC1_CLK/PG_EINT0</text>
<text x="198.5" y="182.3">HPVCCIN</text>
<text x="198.5" y="184.8">HPVCCBP</text>
<text x="265.2" y="184.8">+3V3</text>
<text x="277.9" y="180.4">PC3/SDC2_D0/SPI_MOSI</text>
<text x="277.9" y="182.9">VDD-CPU7</text>
<text x="277.9" y="185.5">VCC-IO2</text>
<text x="109.4" y="190.5">C6</text>
<text x="112.8" y="188">+3V3</text>
<text x="124.2" y="186.1">VDD-SYS2</text>
<text x="124.2" y="188.6">VCC-IO1</text>
<text x="124.2" y="191.2">EGND</text>
<text x="198.5" y="187.4">HPCOMFB</text>
<text x="198.5" y="189.9">HPCOM</text>
<text x="264.4" y="189.3">C23</text>
<text x="272.5" y="187.4">0.1u</text>
<text x="274.6" y="189.3">C25</text>
<text x="30.6" y="196.9">U1</text>
<text x="110.6" y="192.4">0.1u</text>
<text x="115.2" y="194.3">C10</text>
<text x="118.9" y="194.3">0.1u</text>
<text x="25.2" y="199.4">MKDV4GCL-AB</text>
<text x="46.2" y="203.2">+3V3</text>
<text x="54.7" y="203.2">C1</text>
<text x="60.5" y="202.6">0.1u</text>
<text x="122" y="201.3">GND</text>
<text x="270.5" y="198.1" transform="rotate(-90 270.5 198.1)">GND</text>
<text x="23.9" y="204.5">DAT2</text>
<text x="23.9" y="207">DAT3</text>
<text x="23.9" y="209.6">CLK</text>
<text x="35" y="209.6">DAT0</text>
<text x="35" y="207">DAT1</text>
<text x="35.9" y="204.5">VDD</text>
<text x="63.5" y="207.7">GND</text>
<text x="21.6" y="215.3">GND</text>
<text x="23.9" y="212.1">GND</text>
<text x="35.6" y="212.1">CMD</text>
<text x="72.1" y="215.9">V3S-ALLWINNER</text>
<text x="77.8" y="213.4">U2J</text>
<text x="331.9" y="213.5">U2H</text>
<text x="326.4" y="216.1">V3S-ALLWINNER</text>
<text x="374.4" y="219.7">V3S-ALLWINNER</text>
<text x="379.8" y="217.2">U2G</text>
<text x="39.5" y="227.4">R1</text>
<text x="42.2" y="227.4">47K</text>
<text x="130.3" y="226.1">18pf</text>
<text x="133.6" y="223.6">C11</text>
<text x="136.9" y="225.5">Crystal</text>
<text x="208.1" y="222.2">GND</text>
<text x="213.9" y="222.8">Y2</text>
<text x="256.1" y="227.4">U2F</text>
<text x="323.8" y="226.9">EPHY_LED_LINK</text>
<text x="396.1" y="224.8">+1V2</text>
<text x="33.6" y="229">+3V3</text>
<text x="42.2" y="232.4">47K</text>
<text x="42.2" y="229.9">47K</text>
<text x="60.1" y="229.9">PF1/SDC0_D0/JTAG_DI</text>
<text x="60.1" y="232.4">PF0/SDC0_DI/JTAG_MS</text>
<text x="129.6" y="233.7">18pf</text>
<text x="132.1" y="231.2">GND</text>
<text x="143.7" y="229.9">Y1</text>
<text x="149.9" y="231.8">1M</text>
<text x="150" y="229.9">R7</text>
<text x="157.9" y="233.1">X32KOUT</text>
<text x="174.3" y="231.8">U2I</text>
<text x="192.4" y="229.8">C17</text>
<text x="195.4" y="233">18pf</text>
<text x="210.7" y="232.3">18pf</text>
<text x="215.6" y="230.8" transform="rotate(-90 215.6 230.8)">C18</text>
<text x="217.7" y="233.5">+3V3</text>
<text x="229.6" y="229.3">X24MOUT</text>
<text x="229.6" y="231.8">X24MIN</text>
<text x="256.4" y="229.9">V3S-ALLWINNER</text>
<text x="323.8" y="229.4">EPHY_LED_SPD</text>
<text x="373.1" y="233.7">MCSI_DOP</text>
<text x="380.9" y="229.9">VDD-SYSO</text>
<text x="23.2" y="237.5">SW_Push</text>
<text x="25.4" y="235.6">SW1</text>
<text x="39.5" y="235">R4</text>
<text x="39.5" y="237.5">R5</text>
<text x="42.2" y="235">47K</text>
<text x="42.2" y="237.5">47K</text>
<text x="60.1" y="235">PF5/SDC0_D2/JTAG_CK</text>
<text x="60.1" y="237.5">PF4/SDC0_D3/UART0_RX</text>
<text x="130.5" y="236.3">C12</text>
<text x="139.1" y="238.2">GND</text>
<text x="145.7" y="236.9">1uF</text>
<text x="157.9" y="235.6">X32KIN</text>
<text x="157.9" y="238.2">RTC-VIO</text>
<text x="174.5" y="234.4">V3S-ALLWINNER</text>
<text x="203.5" y="239.3">GND</text>
<text x="213" y="238.8">C19</text>
<text x="218.7" y="236.3">C20</text>
<text x="229.6" y="234.4">VCC-PLL</text>
<text x="229.6" y="236.9">VCC-DRAM7</text>
<text x="307.5" y="239.9">+3V3</text>
<text x="323.8" y="234.5">EPHY_RXN</text>
<text x="323.8" y="237">EPHY_RXP</text>
<text x="323.8" y="239.6">EPHY_TXN</text>
<text x="373.1" y="236.3">MCSI_DON</text>
<text x="373.1" y="238.8">MCSI_CKN</text>
<text x="11.1" y="240.1">R27</text>
<text x="11.5" y="245.8">GND</text>
<text x="16.9" y="240.1">499R</text>
<text x="60.1" y="240.1">PF3/SDC0_CMD/JTAG_DO</text>
<text x="60.1" y="242.6">PF2/SDC0_CLK/UART0_TX</text>
<text x="130" y="242.6">+3V3C13</text>
<text x="157.9" y="240.7">VCC-RTC</text>
<text x="157.9" y="243.2">RESET</text>
<text x="213.5" y="242.6">0.1u</text>
<text x="219.2" y="240.1">0.1u</text>
<text x="323.8" y="242.1">EPHY_TXP</text>
<text x="323.8" y="244.6">EPHY_VCC</text>
<text x="352.5" y="245.9">+1V2</text>
<text x="373.1" y="243.9">MCSI_DIN</text>
<text x="373.1" y="241.3">MCSI_CKP</text>
<text x="402.2" y="244.3">+3V3</text>
<text x="91.5" y="250.2">VCC-IO0</text>
<text x="102.1" y="247.7">+3V3</text>
<text x="113.2" y="249">C8</text>
<text x="118.9" y="248.3">0.1u</text>
<text x="124.5" y="250.8" transform="rotate(-90 124.5 250.8)">GND</text>
<text x="134.8" y="246.4">0.1u</text>
<text x="140.4" y="251.5">GND</text>
<text x="148.2" y="248.3">10K</text>
<text x="148.7" y="246.4">R6</text>
<text x="219.1" y="248.3">GND</text>
<text x="313.4" y="247.9">NCR8</text>
<text x="323.8" y="247.2">EPHY_RTX</text>
<text x="334.3" y="251">EPHY-VDD</text>
<text x="373.1" y="246.4">MCSI_DIP</text>
<text x="381.4" y="249">VCC-MCSI</text>
<text x="90.8" y="252.8">VDD-SYS</text>
<text x="103.4" y="254.7">+1V2</text>
<text x="111.9" y="254.7">0.1u</text>
<text x="141.9" y="254">C14</text>
<text x="142.4" y="257.8">0.1u</text>
<text x="347.7" y="254.3">NCR9</text>
<text x="394.5" y="252.3">NCR13</text>
<text x="148" y="262.3">GND</text>
</g>
<g font-size="1.8" fill="#725600">
<text x="112.9" y="43.9">U1_RX</text>
<text x="113.1" y="46.4">U1_TX</text>
<text x="108.2" y="61.6">FPGA_CTL0</text>
<text x="108.2" y="64.2">FPGA_CTL1</text>
<text x="232.4" y="64.8">U2_TX</text>
<text x="108.2" y="66.7">FPGA_CTL2</text>
<text x="108.2" y="69.3">FPGA_CTL3</text>
<text x="111" y="71.2">+1V2</text>
<text x="232.2" y="67.3">U2_RX</text>
<text x="227.4" y="72.4">ICM_CSN</text>
<text x="231.7" y="82.6">SDA</text>
<text x="231.9" y="80">SCL</text>
<text x="230.5" y="87.7">U0_TX</text>
<text x="230.3" y="90.2">U0_RX</text>
<text x="54.1" y="163.9">USB_DN</text>
<text x="54.2" y="166.4">USB_DP</text>
<text x="54.9" y="168.9">USB_ID</text>
<text x="112.5" y="172.1">SD1_D1</text>
<text x="112.5" y="169.6">SD1_D0</text>
<text x="268.3" y="172.8">MISO</text>
<text x="110.7" y="179.7">SD1_CMD</text>
<text x="112.5" y="177.2">SD1_D3</text>
<text x="112.5" y="174.7">SD1_D2</text>
<text x="268" y="175.3">SCLK</text>
<text x="270.4" y="177.8">CS</text>
<text x="111.1" y="182.3">SD1_CLK</text>
<text x="268.3" y="180.4">MOSI</text>
</g>
<g font-size="1.8" fill="#0f0f0f">
<text x="203.8" y="53">LEDG</text>
<text x="203.8" y="60">LEDR</text>
<text x="234.3" y="76.5">LEDR</text>
<text x="234.3" y="74">LEDG</text>
<text x="354.5" y="128.6">0.9VREF</text>
<text x="354.7" y="148.9">0.9VREF</text>
<text x="378.6" y="161.1">0.9VREF</text>
<text x="10.8" y="203.5">SD_DATA2</text>
<text x="10.8" y="208.6">SD_CLK</text>
<text x="10.8" y="206.1">SD_DATA3</text>
<text x="41.4" y="208.7">6 SD_DATA0</text>
<text x="41.4" y="206.2">7 SD_DATA1</text>
<text x="41.4" y="211.2">5 SD_CMD</text>
<text x="198.5" y="225">X24IN</text>
<text x="211.8" y="225">X24OUT</text>
<text x="47" y="228.9">SD_DATA0106</text>
<text x="47" y="231.5">SD_DATA1107</text>
<text x="218.8" y="228.3">X24OUT 74</text>
<text x="218.8" y="230.8">X24IN</text>
<text x="47" y="239.1">SD_CMD</text>
<text x="47" y="234">SD_DATA2101</text>
<text x="47" y="236.5">SD_DATA3102</text>
<text x="47" y="241.6">SD_CLK</text>
</g>
<g font-size="1.8" fill="#0000c2">
<text x="211" y="50.8">LEDNC</text>
<text x="211" y="57.8">LEDNC</text>
<text x="26" y="244.8">NC</text>
</g>
<g font-size="1.8" fill="#009600">
<text x="111.7" y="86.4">+1V2</text>
<text x="222.1" y="84.5">+1V2</text>
<text x="234.1" y="92.1">+3V3</text>
<text x="111.6" y="96.6">+3V3</text>
<text x="111" y="119.4">+1V2</text>
<text x="112.9" y="185.5">+1V2</text>
<text x="266" y="182.3">+1V2</text>
<text x="154.6" y="234.7">96</text>
<text x="217.6" y="236.3">+1V8</text>
</g>
<g font-size="1.8" fill="#840000">
<text x="39.5" y="232.4">R3</text>
<text x="39.5" y="229.9">R2</text>
<text x="113.2" y="251.5">C9</text>
</g>
<g font-size="1.1" fill="#a90000">
<text x="203.3" y="225.1">1</text>
<text x="205.2" y="227.9" transform="rotate(-90 205.2 227.9)">2</text>
<text x="205.2" y="223.4" transform="rotate(-90 205.2 223.4)">4</text>
<text x="207.1" y="225.1">3</text>
</g>
</svg>
